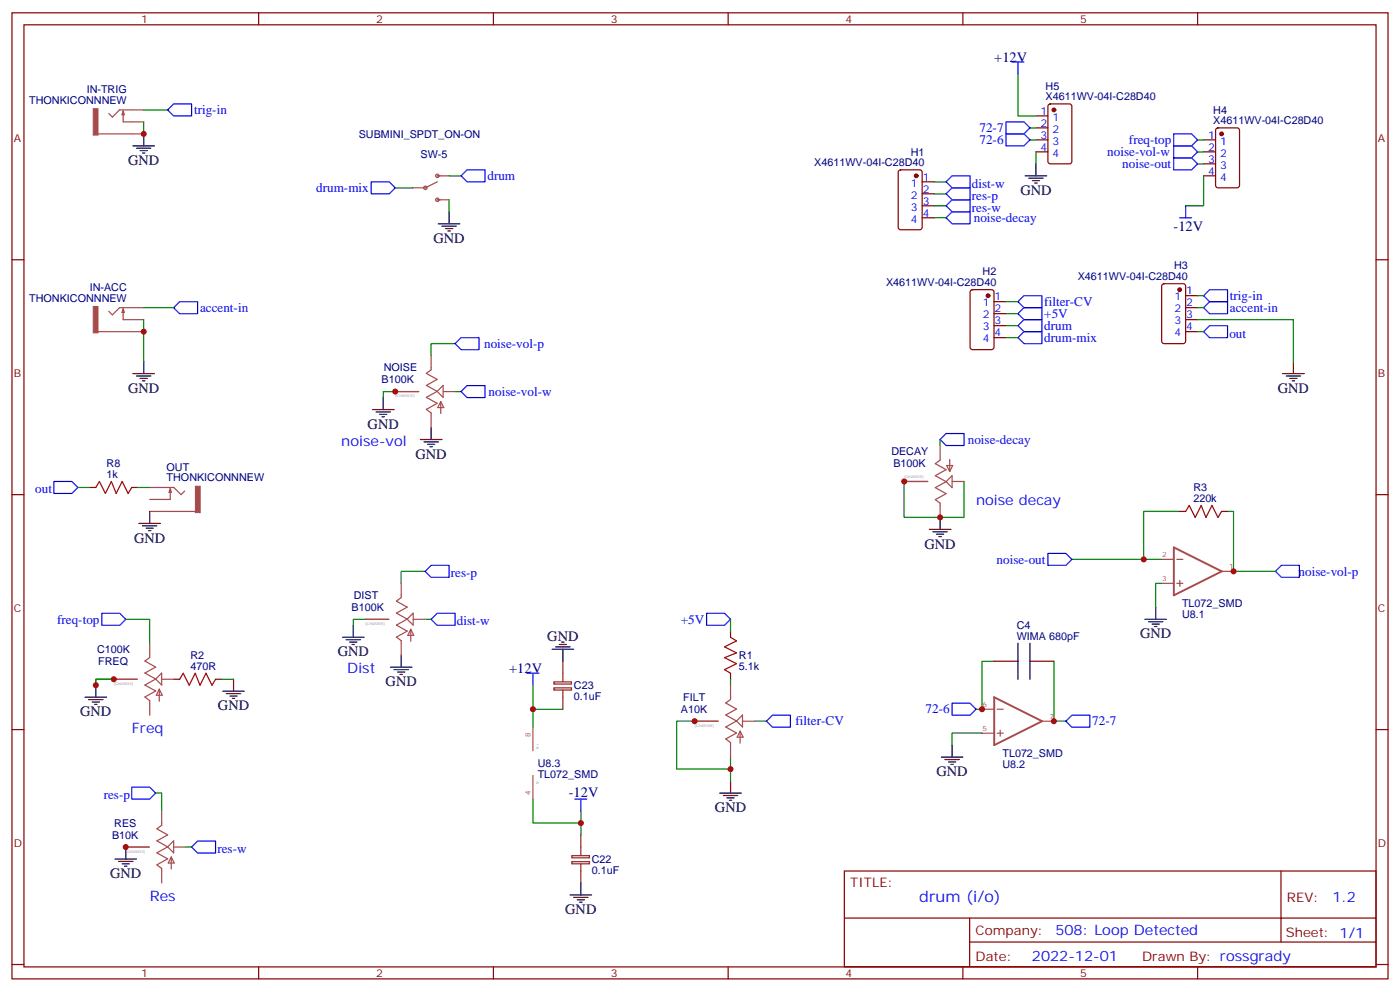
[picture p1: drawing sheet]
<svg xmlns="http://www.w3.org/2000/svg" width="412mm" height="292mm" viewBox="0 0 412 292" stroke-linecap="round" stroke-linejoin="round" font-family="sans-serif">
<g fill="none" stroke="#870000" stroke-width=".35">
<path d="M3.5 3.8h405.4v284.3h-405.4zM7.1 7.3h398.2v277.3h-398.2zM76.2 3.8v3.5M145.3 3.8v3.5M214.5 3.8v3.5M283.6 3.8v3.5M352.8 3.8v3.5M305.2 34.1h3.5M305.2 37.6h3.5M308.9 30.8l.5-.2h5.6l.7 .4v16.5l-.4 .7h-5.9l-.7-.4v-16.5zM358.3 37.8l.5-.2h5.6l.7 .5v16.5l-.4 .6-5.9 .1-.7-.5v-16.5zM264.8 50.2l.5-.2h5.6l.7 .4v16.5l-.4 .7h-5.9l-.7-.4v-16.5z"/>
<path d="M271.6 53.5h3.6M271.6 57h3.6M305.2 41.2h3.5M305.2 44.7h3.5M354.5 41.2h3.6M354.5 44.7h3.6M354.5 48.2h3.6M354.5 51.8h3.6M3.5 76.4h3.6M271.6 60.6h3.6M271.6 64.1h3.6M405.3 76.4h3.6"/>
<path d="M286 85.5l.5-.2h5.6l.7 .4v16.5l-.5 .6-5.8 .1-.7-.5v-16.4zM292.8 88.8h3.5M292.8 92.3h3.5M292.8 95.8h3.5M292.8 99.4h3.5M342.4 83.7l.5-.2h5.6l.7 .4v16.5l-.4 .7h-5.9l-.7-.4v-16.5zM349.2 87h3.6M349.2 90.6h3.6M349.2 94.1h3.6M349.2 97.6h3.6M3.5 145.6h3.6M26.5 143.5h1.7"/>
<path d="M38.8 143.5h1.8M347.5 150.5h1.7M359.8 150.5h1.8M405.3 145.6h3.6M51.2 199.9h1.7M63.5 199.9h1.8M215.2 185.8v1.8M215.2 198.2v1.7M292.8 194.6h7.1M303.4 194.6h7M3.5 214.7h3.6M405.3 214.7h3.6"/>
<path d="M248.7 256.4h156.6v28.2h-156.6zM377.3 256.4v20.9M248.7 270.2h156.5M285.6 277.3h119.6M285.6 270.2v14.1M3.5 283.9h3.6M76.2 284.6v3.5M145.3 284.6v3.5M214.5 284.6v3.5M283.6 284.6v3.5M352.8 284.6v3.5M405.3 283.9h3.6"/>
</g>
<path d="M28.2 143.5l1.1-1.8 1.7 3.5 1.8-3.5 1.4 3.5 1.8-3.5 1.7 3.5 1.1-1.7M349.2 150.5l1.1-1.7 1.8 3.5 1.7-3.5 1.4 3.5 1.8-3.5 1.8 3.5 1-1.8M52.9 199.9l1.1-1.7 1.7 3.5 1.8-3.5 1.4 3.5 1.8-3.5 1.7 3.5 1.1-1.8M215.2 187.6l1.8 1-3.6 1.8 3.6 1.8-3.6 1.4 3.6 1.7-3.6 1.8 1.8 1.1" fill="none" stroke="#a10000" stroke-width=".35"/>
<g fill="none" stroke="#a64a4a" stroke-width=".35">
<path d="M28.9 39.4h9.8M36.3 32.7v3.2h2.4M36.3 32.7l.3 1.1h-.7zM38.7 32.3h-3.5l-2.1 2.2-1.1-1.1M38.9 32.3h3.4M38.9 35.9h3.4M38.9 39.4h3.4M121.7 55.3h3.5M125.8 55.3a.5 .5 0 0 0-.7-.5 .5 .5 0 0 0-.2 .8 .5 .5 0 0 0 .9-.1M128.8 58.8h3.5M128.8 51.8h3.5M128.8 53.5l-3.5 1.8"/>
<path d="M129.3 51.8a.5 .5 0 0 0-.7-.5 .5 .5 0 0 0-.1 .8 .5 .5 0 0 0 .8-.2M129.3 58.8a.5 .5 0 0 0-.7-.5 .5 .5 0 0 0-.1 .9 .5 .5 0 0 0 .8-.2M28.9 97.6h9.8M36.3 90.9v3.2h2.4M36.3 90.9l.3 1.1h-.7zM38.7 90.6h-3.5l-2.1 2.1-1.1-1.1M38.9 90.6h3.4M38.9 94.1h3.4M38.9 97.6h3.4M116.4 115.3h7M127 104.7v4.1l-1.4 1.1 3.2 1.8-3.2 1.7 3.2 1.8M128.8 115.2l-3.2 1.8 3.2 1.7-3.2 1.8 1.4 1v.8"/>
<path d="M129.8 118.2v3.5M129.8 118.2l.9 1.8h-1.8zM130.5 113.4v3.6l-1.7-1.8zM130.6 115.3h3.5M127 122.4v3.4M276.9 131.1v3.5M276.9 134.7v.7l-1.4 1.1 3.2 1.7-3.2 1.8 3.2 1.8M278.9 137h1.7l-.8 1.8zM279.8 135.2v3.6M44.1 143.5h3.5M44.1 147h3.5M44.1 150.5h3.5"/>
<path d="M47.7 143.5h3.5l2.1 2.1 1.1-1.1M47.7 150.5h9.9M50.2 143.8v3.2h-2.5M50.2 143.8l.3 1.1h-.7zM266.3 141.7h7M278.7 141.8l-3.2 1.7 3.2 1.8-3.2 1.8 1.4 1v4.2M280.5 140v3.5l-1.8-1.7zM280.5 141.7h3.5M118.2 171.7v4.2l-1.4 1 3.1 1.8-3.1 1.8 3.1 1.7M342.2 171.7h3.5M342.2 164.6h3.5M346.7 171.7h1.7"/>
<path d="M346.7 164.6h1.7M347.5 170.8v1.8M359.9 168.2h3.5M33.5 199.9h7M44.1 189.3v4.2l-1.4 1.1 3.2 1.7-3.2 1.8 3.2 1.8M45.9 199.9l-3.2 1.7 3.2 1.8-3.2 1.8 1.4 1v.7M47.6 198.1v3.5l-1.7-1.7zM47.7 199.9h3.5M107.6 182.3h6.9M118.2 189.4v3.5M119.9 182.2l-3.1 1.8 3.1 1.8-3.1 1.7 1.4 1.1v.7M121 185.2v3.6"/>
<path d="M121 185.2l.9 1.8h-1.8zM121.7 180.5v3.5l-1.8-1.8zM121.8 182.3h3.4M44.1 207v3.5M46.9 202.9v3.5M46.9 202.9l.9 1.7h-1.8zM157 214v7M204.6 212.3h7M215.2 201.7v4.2l-1.4 1 3.2 1.8-3.2 1.7 3.2 1.8M215.2 219.4v3.4M217 212.2l-3.2 1.8 3.2 1.7-3.2 1.8 1.4 1.1v.7M218 215.2v3.5"/>
<path d="M218 215.2l.9 1.8h-1.8zM218.7 210.4v3.6l-1.7-1.8zM218.8 212.3h3.4M289.3 215.8h3.4M289.3 208.7h3.4M293.7 215.8h1.8M293.7 208.7h1.8M294.6 214.9v1.8M307 212.3h3.4M47.6 238.7v4.2l-1.4 1.1 3.2 1.7-3.2 1.8 3.2 1.8M157 228.3v6.9M37 249.3h7"/>
<path d="M47.6 256.4v3.5M49.4 249.3l-3.2 1.7 3.2 1.8-3.2 1.7 1.4 1.1v.7M50.4 252.3v3.5M50.4 252.3l.9 1.7h-1.7zM51.2 247.5v3.5l-1.8-1.7zM51.2 249.3h3.5"/>
</g>
<g fill="#a64a4a" stroke="#a64a4a" stroke-width=".29">
<path d="M27.5 32h1.4v7.8h-1.4z"/>
<path d="M27.5 90.2h1.4v7.8h-1.4z"/>
<path d="M57.6 143.1h1.4v7.8h-1.4z"/>
</g>
<g fill="none" stroke="#000" stroke-width=".35">
<path d="M42.3 39.4v3.5M39.2 42.9h6.3M40.2 43.6h4.2M41.3 44.3h2.1M42 45h.7M302 51.8h6.3M303 52.5h4.3M304.1 53.2h2.1M304.8 53.9h.7M305.2 48.2v3.6M129.1 65.9h6.4M130.2 66.6h4.2"/>
<path d="M131.2 67.3h2.1M131.9 68h.7M132.3 62.3v3.6M39.2 110h6.3M40.2 110.7h4.2M41.3 111.4h2.1M42 112.1h.7M42.3 106.4v3.6M112.9 117v3.5M377.8 110h6.4M378.9 110.7h4.2M379.9 111.4h2.2"/>
<path d="M380.6 112.1h.8M381 106.4v3.6M109.7 120.5h6.4M110.8 121.2h4.2M111.8 122h2.1M112.5 122.7h.7M123.8 129.4h6.4M124.9 130.1h4.2M125.9 130.8h2.2M126.6 131.5h.8M127 125.8v3.6M40.9 154.1h6.4"/>
<path d="M42 154.8h4.2M43 155.5h2.2M43.7 156.2h.7M44.1 150.5v3.6M273.8 155.8h6.3M274.8 156.5h4.2M275.9 157.2h2.1M276.6 157.9h.7M276.9 152.3v3.5M340.4 178.8v3.5M68.8 199.9v3.5M100.9 187.6h6.3"/>
<path d="M102 188.3h4.2M103 189h2.1M103.7 189.7h.7M104.1 184v3.6M115 196.4h6.4M116.1 197.1h4.2M117.1 197.8h2.1M117.8 198.5h.7M118.2 192.9v3.5M162.6 191.1h6.4M163.7 190.4h4.2M164.7 189.7h2.2"/>
<path d="M165.5 189h.7M165.8 191.1v3.5M299.9 189.3v10.6M303.4 189.3v10.6M337.3 182.3h6.3M338.3 183h4.2M339.4 183.7h2.1M340.1 184.4h.7M25 205.2h6.4M26.1 205.9h4.2M27.2 206.6h2.1M27.9 207.3h.7"/>
<path d="M28.2 201.7v3.5M65.6 203.4h6.4M66.7 204.2h4.2M67.7 204.9h2.1M68.4 205.6h.7M280.5 219.3v3.5M212 233.4h6.4M213.1 234.1h4.2M214.1 234.8h2.2M214.8 235.5h.7M215.2 229.9v3.5M277.3 222.8h6.3"/>
<path d="M278.3 223.6h4.3M279.4 224.3h2.1M280.1 225h.7M33.9 252.8h6.3M34.9 253.5h4.3M36 254.2h2.1M36.7 255h.7M37 249.3v3.5M171.1 259.9v3.5M167.9 263.4h6.4M169 264.1h4.2M170 264.8h2.2"/>
<path d="M170.7 265.5h.7"/>
</g>
<g fill="none" stroke="#008700" stroke-width=".35">
<path d="M42.3 35.9v3.5M42.3 32.3h7.1M299.9 21.8v12.3h5.3M303.4 37.6h1.8M116.4 55.3h5.3M132.3 58.8v3.5M132.3 51.8h3.5M275.2 53.5h3.5M275.2 57h3.5M303.4 41.2h1.8M305.2 44.7v3.5M352.8 41.2h1.7"/>
<path d="M352.8 44.7h1.7M352.8 48.2h1.7M354.5 51.8v8.8h-5.3M275.2 60.6h3.5M275.2 64.1h3.5M42.3 94.1v12.3M42.3 90.6h8.9M296.3 92.3h3.6M296.3 95.8h3.6M296.3 99.4h3.6M296.3 88.8h3.6M352.8 94.1h28.2v12.3"/>
<path d="M352.8 90.6h1.7M352.8 97.6h1.7M352.8 87h1.7M116.4 115.3h-3.5v1.7M134.1 101.1h-7.1v3.6M134.1 115.3h1.7M276.9 129.4v1.7M22.9 143.5h3.6M40.6 143.5h3.5M266.3 141.7v10.6h17.7v-10.6M347.5 150.5h-10.6v14.1M361.6 150.5h1.8v17.7h12.3"/>
<path d="M125.2 168.2h-7v3.5M315.7 164.6h26.5M342.2 171.7h-1.8v7.1M33.5 199.9h-5.3v1.8M37 182.3h7.1v7M65.3 199.9h3.5M107.6 182.3h-3.5v1.7M125.2 182.3h1.8M215.2 182.3v3.5M215.2 199.9v1.8M292.8 194.6h-3.5v14.1h-1.8M310.4 194.6v17.7h3.6"/>
<path d="M157 201.7v12.3M157 208.7h8.8M204.6 212.3h-5.3v14.1h15.9M222.2 212.3h3.6M289.3 215.8h-8.8v3.5M45.9 233.4h1.7v5.3M157 235.2v7.1h14.1M171.1 238.7v7.1M215.2 222.8v7.1M54.7 249.3h1.7"/>
</g>
<g fill="none" stroke="#00f" stroke-width=".35">
<path d="M298.1 18.2h3.5M299.9 18.2v3.6M49.4 32.3l1.8-1.7h5.2v3.5h-5.2zM296.3 35.9h5.3l1.8 1.7-1.8 1.8h-5.3zM296.3 39.4h5.3l1.8 1.8-1.8 1.7h-5.3zM345.7 39.4h5.3l1.8 1.8-1.8 1.7h-5.3zM109.4 53.5h5.3l1.7 1.8-1.7 1.7h-5.3zM137.6 50h5.3v3.5h-5.3l-1.8-1.7zM278.7 57l1.8-1.7h5.3v3.5h-5.3zM280.5 58.8h5.3v3.5h-5.3l-1.8-1.7zM280.5 51.8h5.3v3.5h-5.3l-1.8-1.8zM345.7 46.5h5.3l1.8 1.7-1.8 1.8h-5.3z"/>
<path d="M345.7 42.9h5.3l1.8 1.8-1.8 1.8h-5.3zM280.5 62.3h5.3v3.6h-5.3l-1.8-1.8zM347.5 64.1h3.5M349.2 60.6v3.5M52.9 88.8h5.3v3.5h-5.3l-1.7-1.7zM135.8 99.4h5.3v3.5h-5.3l-1.7-1.8zM299.9 92.3l1.7-1.7h5.3v3.5h-5.3zM301.6 97.6h5.3v3.5h-5.3l-1.7-1.7zM301.6 94.1h5.3v3.5h-5.3l-1.7-1.8zM301.6 87h5.3v3.6h-5.3l-1.7-1.8zM354.5 87l1.8-1.7h5.3v3.5h-5.3zM356.3 88.8h5.3v3.5h-5.3l-1.8-1.7z"/>
<path d="M356.3 95.8h5.3v3.6h-5.3l-1.8-1.8zM137.6 113.5h5.3v3.5h-5.3l-1.8-1.7zM278.7 127.6h5.3v3.5h-5.3l-1.8-1.7zM15.9 141.7h5.3l1.7 1.8-1.7 1.7h-5.3zM127 166.4h5.3v3.5h-5.3l-1.8-1.7zM308.7 162.9h5.3l1.7 1.7-1.7 1.8h-5.3zM377.5 166.4h5.3v3.5h-5.3l-1.8-1.7zM30 180.5h5.3l1.7 1.8-1.7 1.7h-5.3zM128.8 180.5h5.3v3.5h-5.3l-1.8-1.7zM155.2 198.2h3.5M157 198.2v3.5M208.1 180.5h5.3l1.8 1.8-1.8 1.7h-5.3z"/>
<path d="M227.5 210.5h5.3v3.5h-5.3l-1.7-1.7zM280.5 207h5.3l1.7 1.7-1.7 1.8h-5.3zM315.7 210.5h5.3v3.5h-5.3l-1.7-1.7zM38.8 231.7h5.3l1.8 1.7-1.8 1.8h-5.3zM169.3 235.2h3.6M171.1 235.2v3.5M58.2 247.5h5.3v3.6h-5.3l-1.8-1.8z"/>
</g>
<path d="M345.8 161.1l14.1 7.1-14.1 7zM292.9 205.2l14.1 7.1-14.1 7z" fill="none" stroke="#a64a4a" stroke-width=".56"/>
<path d="M165.8 194.6v6M163.2 200.7h5.1v.6h-5.1zM163.2 202.5h5.1v.6h-5.1zM165.8 203.1v5.6M168.5 251.8h5.1v.7h-5.1zM168.5 253.6h5.1v.6h-5.1zM171.1 245.8v6M171.1 254.2v5.7" fill="none" stroke="#8c2424" stroke-width=".35"/>
<g fill="#870000" stroke="#870000" stroke-width=".35">
<circle cx="310.4" cy="32.3" r=".53"/>
<circle cx="359.8" cy="39.4" r=".53"/>
<circle cx="269.9" cy="51.8" r=".53"/>
<circle cx="291" cy="87" r=".53"/>
<circle cx="347.5" cy="85.3" r=".53"/>
</g>
<g fill="#c00">
<circle cx="42.3" cy="39.4" r=".88"/>
<circle cx="28.2" cy="201.7" r=".88"/>
<circle cx="42.3" cy="97.6" r=".88"/>
<circle cx="215.2" cy="226.4" r=".88"/>
<circle cx="204.6" cy="212.3" r=".88"/>
<circle cx="276.9" cy="152.3" r=".88"/>
<circle cx="266.3" cy="141.7" r=".88"/>
<circle cx="363.4" cy="168.2" r=".88"/>
<circle cx="336.9" cy="164.6" r=".88"/>
<circle cx="157" cy="208.7" r=".88"/>
<circle cx="171.1" cy="242.3" r=".88"/>
<circle cx="310.4" cy="212.3" r=".88"/>
<circle cx="289.3" cy="208.7" r=".88"/>
<circle cx="37" cy="249.3" r=".88"/>
<circle cx="33.5" cy="199.9" r=".88"/>
<circle cx="116.4" cy="115.3" r=".88"/>
</g>
<text font-size="4.6" fill="#00f" x="270.8" y="265.4">drum (i/o)</text>
<g font-size="4.2" fill="#000080">
<text x="292.9" y="18.2">+12V</text>
<text x="345.7" y="68">-12V</text>
<text x="150" y="198.2">+12V</text>
<text x="167.6" y="234.5">-12V</text>
</g>
<g font-size="4.2">
<text x="37.7" y="48.6">GND</text>
<text x="300.6" y="57.4">GND</text>
<text x="127.7" y="71.5">GND</text>
<text x="37.7" y="115.6">GND</text>
<text x="376.4" y="115.6">GND</text>
<text x="108.3" y="126.2">GND</text>
<text x="122.4" y="135">GND</text>
<text x="39.5" y="159.7">GND</text>
<text x="272.3" y="161.5">GND</text>
<text x="161.2" y="188.6">GND</text>
<text x="335.8" y="187.9">GND</text>
<text x="99.5" y="193.2">GND</text>
<text x="113.6" y="202">GND</text>
<text x="64.2" y="209.1">GND</text>
<text x="23.6" y="210.9">GND</text>
<text x="275.9" y="228.5">GND</text>
<text x="210.6" y="239.1">GND</text>
<text x="32.5" y="258.5">GND</text>
<text x="166.5" y="269.1">GND</text>
</g>
<g font-size="4.2" fill="#00f">
<text x="100.5" y="131.1">noise-vol</text>
<text x="287.5" y="148.8">noise decay</text>
<text x="102.3" y="198.2">Dist</text>
<text x="38.8" y="215.8">Freq</text>
<text x="44.1" y="265.2">Res</text>
<text x="392.5" y="265.6">1.2</text>
<text x="310.9" y="275.2">508: Loop Detected</text>
<text x="304" y="283">2022-12-01</text>
</g>
<g font-size="3.9" fill="#00f">
<text x="57.1" y="33.6">trig-in</text>
<text x="288.5" y="38.8">72-7</text>
<text x="288.5" y="42.4">72-6</text>
<text x="326.2" y="45.9">noise-vol-w</text>
<text x="332.6" y="42.4">freq-top</text>
<text x="143.6" y="53">drum</text>
<text x="330.6" y="49.5">noise-out</text>
<text x="93.1" y="56.5">drum-mix</text>
<text x="286.3" y="58.8">res-p</text>
<text x="286.3" y="55.3">dist-w</text>
<text x="286.3" y="62.3">res-w</text>
<text x="286.8" y="65.4">noise-decay</text>
<text x="362.3" y="88.3">trig-in</text>
<text x="58.9" y="91.8">accent-in</text>
<text x="307.6" y="93.6">+5V</text>
<text x="307.6" y="90.1">filter-CV</text>
<text x="362.3" y="91.8">accent-in</text>
<text x="307.6" y="100.6">drum-mix</text>
<text x="307.6" y="97.1">drum</text>
<text x="362.1" y="99.4">out</text>
<text x="142.6" y="102.4">noise-vol-p</text>
<text x="143.9" y="116.5">noise-vol-w</text>
<text x="285.1" y="130.6">noise-decay</text>
<text x="10.4" y="145.2">out</text>
<text x="293.5" y="165.9">noise-out</text>
<text x="132.8" y="169.9">res-p</text>
<text x="382.5" y="169.4">noise-vol-p</text>
<text x="16.8" y="183.6">freq-top</text>
<text x="134.6" y="184">dist-w</text>
<text x="200.5" y="183.5">+5V</text>
<text x="272.7" y="210">72-6</text>
<text x="234.4" y="213.5">filter-CV</text>
<text x="321.7" y="213.4">72-7</text>
<text x="30.6" y="235.2">res-p</text>
<text x="64" y="251.1">res-w</text>
</g>
<g font-size="3.9" fill="#800">
<text x="250.5" y="260.9">TITLE:</text>
<text x="379.1" y="265.6">REV:</text>
<text x="287.4" y="275.1">Company:</text>
<text x="378.7" y="275.8">Sheet: 1/1</text>
<text x="287.4" y="282.8">Date:</text>
<text x="336.4" y="282.9">Drawn By: rossgrady</text>
</g>
<g font-size="3.2" fill="#800">
<text x="41.6" y="6.8">1</text>
<text x="110.8" y="6.8">2</text>
<text x="179.9" y="6.8">3</text>
<text x="249.1" y="6.8">4</text>
<text x="318.2" y="6.8">5</text>
<text x="4.1" y="41.9">A</text>
<text x="405.9" y="41.9">A</text>
<text x="4.1" y="111">B</text>
<text x="405.9" y="111">B</text>
<text x="4.1" y="180.2">C</text>
<text x="405.9" y="180.2">C</text>
<text x="4.1" y="249.3">D</text>
<text x="405.9" y="249.3">D</text>
<text x="41.6" y="287.6">1</text>
<text x="110.8" y="287.6">2</text>
<text x="179.9" y="287.6">3</text>
<text x="249.1" y="287.6">4</text>
<text x="318.2" y="287.6">5</text>
</g>
<g font-size="3.2" fill="#000080">
<text x="25.5" y="27.5">IN-TRIG</text>
<text x="308" y="29.5">X4611WV-04I-C28D40</text>
<text x="308" y="26.4">H5</text>
<text x="8.6" y="30.6">THONKICONNNEW</text>
<text x="357.4" y="33.5">H4</text>
<text x="105.7" y="40.5">SUBMINI_SPDT_ON-ON</text>
<text x="357.4" y="36.6">X4611WV-04I-C28D40</text>
<text x="123.9" y="46.6">SW-5</text>
<text x="268.3" y="45.8">H1</text>
<text x="239.9" y="48.9">X4611WV-04I-C28D40</text>
<text x="289.4" y="81.1">H2</text>
<text x="317.5" y="82.4">X4611WV-04I-C28D40</text>
<text x="345.9" y="79.3">H3</text>
<text x="8.6" y="88.8">THONKICONNNEW</text>
<text x="26.4" y="85.7">IN-ACC</text>
<text x="261" y="84.2">X4611WV-04I-C28D40</text>
<text x="112.4" y="112.8">B100K</text>
<text x="113" y="109.3">NOISE</text>
<text x="31.4" y="137.5">R8</text>
<text x="262.6" y="134">DECAY</text>
<text x="263.2" y="137.5">B100K</text>
<text x="31.4" y="140.7">1k</text>
<text x="49.1" y="141.7">THONKICONNNEW</text>
<text x="49.1" y="138.6">OUT</text>
<text x="351.5" y="147.7">220k</text>
<text x="351.5" y="144.5">R3</text>
<text x="103.6" y="179.8">B100K</text>
<text x="104.2" y="176.3">DIST</text>
<text x="348.2" y="178.8">TL072_SMD</text>
<text x="299.5" y="185.1">C4</text>
<text x="348.2" y="182">U8.1</text>
<text x="299.5" y="188.3">WIMA 680pF</text>
<text x="28.6" y="192.2">C100K</text>
<text x="28.9" y="195.8">FREQ</text>
<text x="56.1" y="197.1">470R</text>
<text x="56.1" y="194">R2</text>
<text x="217.7" y="197.2">5.1k</text>
<text x="217.7" y="194">R1</text>
<text x="169.1" y="202.8">C23</text>
<text x="169.1" y="206">0.1uF</text>
<text x="200.6" y="209.8">A10K</text>
<text x="201.2" y="206.3">FILT</text>
<text x="158.4" y="225.7">U8.3</text>
<text x="295.3" y="222.8">TL072_SMD</text>
<text x="295.3" y="226.1">U8.2</text>
<text x="158.4" y="228.9">TL072_SMD</text>
<text x="33.7" y="243.3">RES</text>
<text x="33" y="246.9">B10K</text>
<text x="174.3" y="257.2">0.1uF</text>
<text x="174.3" y="253.9">C22</text>
</g>
<g font-size="3.2" fill="#00f">
<text x="306.5" y="33.8">1</text>
<text x="310" y="35.5">1</text>
<text x="306.5" y="37.3">2</text>
<text x="306.5" y="40.8">3</text>
<text x="310" y="39.1">2</text>
<text x="355.9" y="40.8">1</text>
<text x="306.5" y="44.3">4</text>
<text x="310" y="42.6">3</text>
<text x="310" y="46.1">4</text>
<text x="355.9" y="44.3">2</text>
<text x="355.9" y="47.9">3</text>
<text x="359.4" y="42.6">1</text>
<text x="359.4" y="46.1">2</text>
<text x="271.8" y="53.2">1</text>
<text x="355.9" y="51.4">4</text>
<text x="359.4" y="49.6">3</text>
<text x="359.4" y="53.2">4</text>
<text x="268.3" y="54.9">1</text>
<text x="268.3" y="58.5">2</text>
<text x="271.8" y="56.7">2</text>
<text x="268.3" y="62">3</text>
<text x="268.3" y="65.5">4</text>
<text x="271.8" y="60.2">3</text>
<text x="271.8" y="63.7">4</text>
<text x="293" y="88.4">1</text>
<text x="345.9" y="88.4">1</text>
<text x="349.4" y="86.7">1</text>
<text x="289.5" y="90.2">1</text>
<text x="289.5" y="93.7">2</text>
<text x="293" y="92">2</text>
<text x="293" y="95.5">3</text>
<text x="345.9" y="92">2</text>
<text x="345.9" y="95.5">3</text>
<text x="349.4" y="90.2">2</text>
<text x="349.4" y="93.7">3</text>
<text x="289.5" y="97.3">3</text>
<text x="289.5" y="100.8">4</text>
<text x="293" y="99">4</text>
<text x="345.9" y="99">4</text>
<text x="349.4" y="97.3">4</text>
</g>
<g font-size="2.1" fill="#a54b4b">
<text x="342.3" y="163.9">2</text>
<text x="362" y="167.5">1</text>
<text x="342.3" y="171">3</text>
<text x="289.4" y="208">6</text>
<text x="289.4" y="215.1">5</text>
<text x="309.1" y="211.6">7</text>
<text x="156.3" y="216.9" transform="rotate(-90 156.3 216.9)">8</text>
<text x="156.3" y="233.9" transform="rotate(-90 156.3 233.9)">4</text>
</g>
<g font-size="1.1" fill="#838383">
<text x="116.4" y="117">(CHASSIS)</text>
<text x="266.3" y="140.8">(CHASSIS)</text>
<text x="107.6" y="184">(CHASSIS)</text>
<text x="33.5" y="201.6">(CHASSIS)</text>
<text x="204.6" y="214">(CHASSIS)</text>
<text x="37" y="251">(CHASSIS)</text>
</g>
<g font-size="1.1" fill="#4ba54b">
<text x="158.7" y="220.3" transform="rotate(-90 158.7 220.3)">V+</text>
<text x="158.7" y="230.9" transform="rotate(-90 158.7 230.9)">V-</text>
</g>
</svg>
